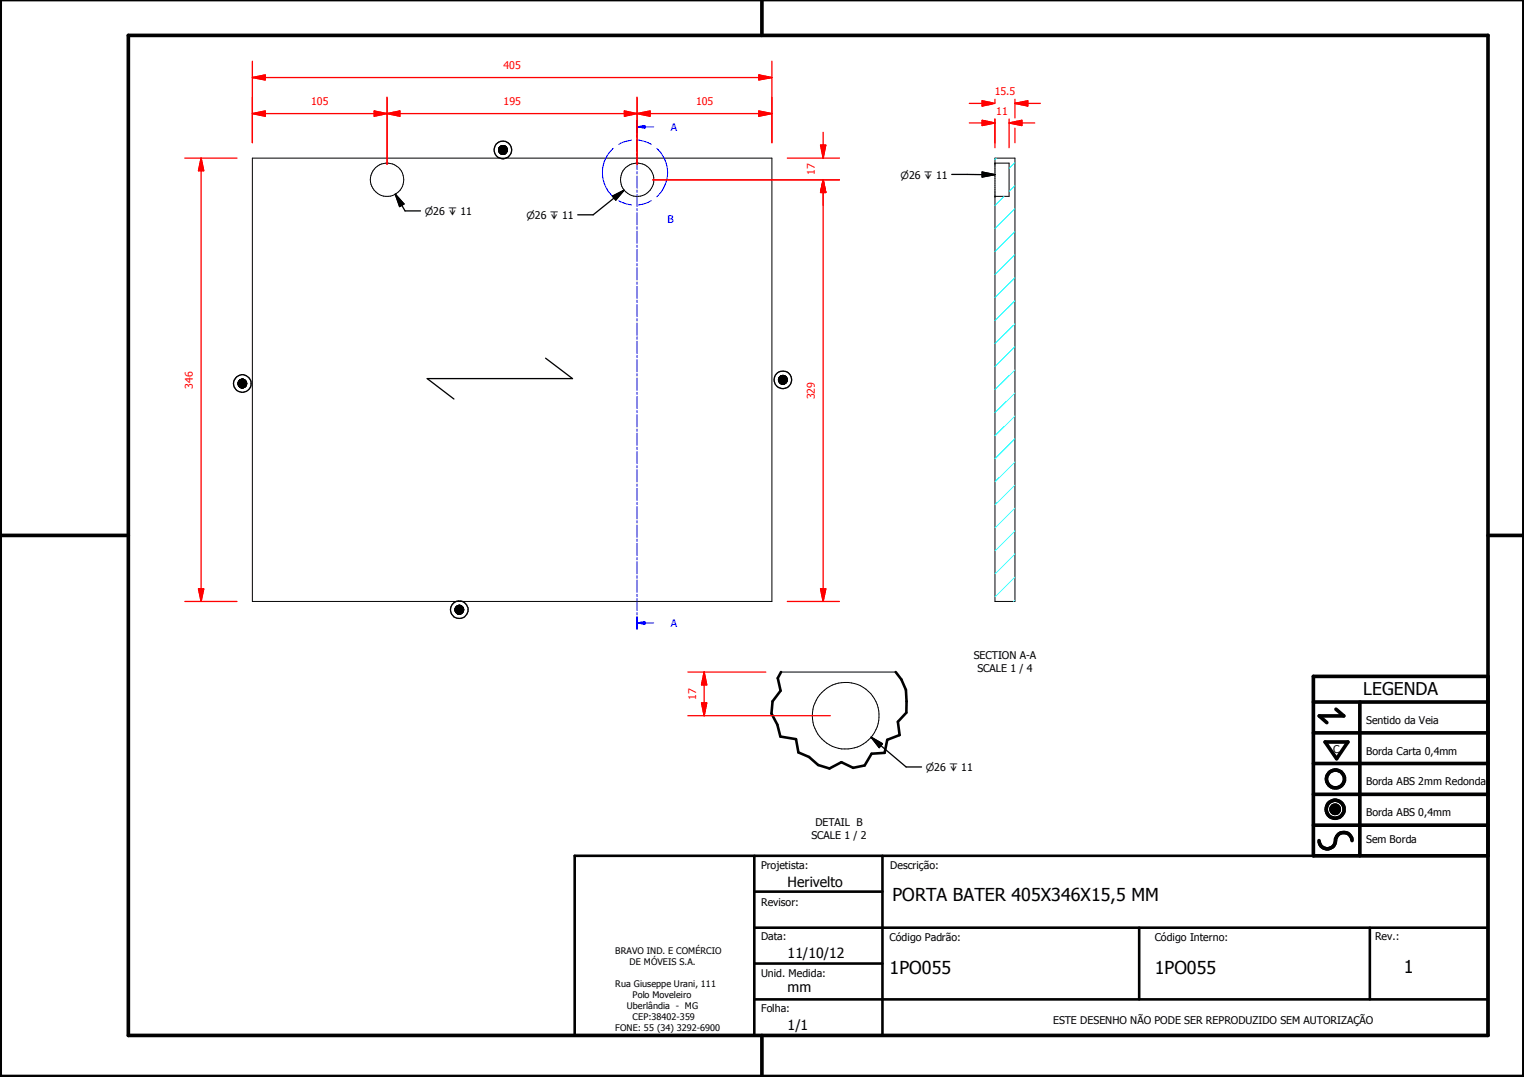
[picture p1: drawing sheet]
<svg xmlns="http://www.w3.org/2000/svg" width="297mm" height="210mm" viewBox="0 0 297 210" stroke-linecap="round" stroke-linejoin="round" font-family="sans-serif">
<g fill="none" stroke="#000" stroke-width=".19">
<path d="M49.2 30.8h101.2v86.4h-101.2zM97.2 29.1l1.7 .1zM97.2 29.2h1.7zM97.2 29.2l1.6 .1zM97.2 29.3h1.6v.1zM97.2 29.3l1.6 .1h-1.6zM97.2 29.4l1.6 .1zM97.2 29l1.6 .1zM97.2 29.5h1.6zM97.2 29.5l1.6 .1zM97.2 29h1.6zM97.2 28.9l1.6 .1z"/>
<path d="M97.3 29.6h1.5zM97.3 29.6l1.4 .1zM97.3 28.8l1.5 .1zM97.3 29.7h1.4zM97.3 29.7l1.3 .1zM97.3 28.7l1.5 .1zM97.3 28.7h1.4zM97.4 29.8h1.2zM97.4 28.7h1.3zM97.4 29.8l1.1 .1zM97.4 28.6l1.2 .1zM97.4 28.6h1.2z"/>
<path d="M97.5 29.9h1zM97.5 29.9l1 .1zM97.5 28.5l1.1 .1zM97.5 28.5h1zM97.6 30h.9zM97.6 30h.8zM97.6 28.5h.9zM97.7 30h.7zM97.7 30h.6zM97.7 28.4l.8 .1zM97.7 30l.5 .1zM97.7 28.4h.7z"/>
<path d="M97.7 28.4h.6zM97.8 30.1h.4zM97.8 30.1h.3zM97.8 28.4h.5zM97.8 28.4h.4zM98 30.1h.1zM98 28.4h.2zM98 28.4h.1zM193.9 38.3h.1M193.9 31.8h.1M193.9 31.8h2.8v6.5h-2.8M193.9 30.8h3.9v86.4h-3.9z"/>
<path d="M46.4 74.7l1.7 .1zM46.4 74.8h1.7zM46.4 74.8l1.6 .1zM46.4 74.9l1.6 .1zM46.4 74.5l1.7 .2h-1.7zM46.4 74.5h1.6l.1 .2zM46.4 75h1.6zM46.4 75l1.6 .1zM46.4 75.1h1.6zM46.4 75.1l1.6 .1zM46.4 74.5h1.6zM46.4 74.4l1.6 .1z"/>
<path d="M46.5 75.2h1.5zM46.5 75.2l1.4 .1zM46.5 74.3l1.5 .1h-1.6zM46.5 74.3l1.5 .1zM46.6 75.3h1.3zM46.6 74.3h1.4zM46.6 75.3l1.2 .1zM46.6 74.2l1.3 .1zM46.6 74.2h1.3zM46.7 75.4h1.1zM46.7 75.4h1zM46.7 74.1l1.2 .1z"/>
<path d="M46.7 75.4l1 .1zM46.7 74l1.1 .1zM46.7 74h1zM46.8 75.5h.9zM46.8 75.5h.8zM46.8 74h.9zM46.9 75.5h.7zM46.9 75.5l.6 .1zM46.9 74h.8zM46.9 75.6h.6zM46.9 75.6h.5zM46.9 74h.7z"/>
<path d="M46.9 74h.6zM47.1 75.6h.3zM47.1 75.6h.2zM47.1 73.9l.4 .1zM47.1 73.9h.3zM47.2 75.6h.1zM47.2 73.9h.2zM47.2 73.9h.1zM151.7 74l1.8 .1zM151.8 73.9h1.7v.1zM151.8 73.9l1.7 .1h-1.8zM151.8 74.1h1.7z"/>
<path d="M151.8 74.1l1.6 .1zM151.8 74.2h1.6zM151.8 74.2l1.6 .1zM151.8 73.9h1.7zM151.8 74.3l1.6 .1zM151.8 74.4h1.6zM151.8 74.4h1.5zM151.8 73.7l1.6 .2h-1.6zM151.8 73.7h1.6v.2zM151.8 73.7h1.6zM151.8 74.4l1.5 .1zM151.8 73.6l1.6 .1z"/>
<path d="M151.9 74.5h1.4zM151.9 74.5l1.3 .1zM151.9 73.5l1.4 .1h-1.5zM151.9 73.5l1.4 .1zM152 74.6h1.2zM152 73.4l1.3 .1zM152 74.6l1.1 .1zM152 73.4h1.2zM152.1 74.7h1zM152.1 74.7l.9 .1zM152.1 73.4h1.1zM152.2 74.8h.8z"/>
<path d="M152.2 74.8h.7zM152.2 73.3l.9 .1h-1zM152.2 73.3l.9 .1zM152.2 73.2l.8 .1zM152.2 73.2h.7zM152.3 74.8h.6zM152.3 74.8h.5zM152.3 73.2h.6zM152.4 74.8h.4zM152.4 74.8l.3 .1zM152.4 73.2h.5zM152.4 73.2h.4z"/>
<path d="M152.5 74.9h.2zM152.5 73.2h.3zM152.5 73.2h.2zM88.7 118.7l1.7 .1zM88.7 118.8l1.7 .1zM88.7 118.9h1.7zM88.7 118.9l1.6 .1zM88.7 119l1.6 .1zM88.7 118.7h1.7zM88.7 119.1h1.6zM88.7 119.1l1.6 .1zM88.7 119.2h1.6z"/>
<path d="M88.7 119.2l1.6 .1zM88.7 118.6l1.6 .1zM88.7 118.5l1.6 .1zM88.8 119.3h1.5zM88.8 119.3h1.4zM88.8 118.4l1.5 .1h-1.6zM88.8 118.4l1.5 .1zM88.9 119.3h1.3zM88.9 119.3l1.2 .1zM88.9 118.3l1.4 .1zM88.9 118.3h1.3zM88.9 119.4h1.2z"/>
<path d="M88.9 119.4l1.2 .1zM88.9 119.5h1.2zM88.9 119.5h1.1zM88.9 118.2l1.2 .1zM88.9 118.2h1.2zM89 119.5h1zM89 119.5l1 .1zM89 118.2h1.1zM89 118.2h1zM89.1 119.6h.9zM89.1 119.6h.8zM89.1 118.1l.9 .1z"/>
<path d="M89.1 118.1h.9zM89.2 119.6h.7zM89.2 119.6h.6zM89.2 118.1h.8zM89.2 119.6h.5zM89.2 118l.7 .1zM89.2 118h.6zM89.4 119.6h.3zM89.4 119.6l.2 .1zM89.4 118h.4zM89.4 118h.3zM89.4 119.7h.2z"/>
<path d="M89.4 118h.2zM152.2 131h22.4M259.4 157.6l1.6 .1zM259.4 157.7l1.6 .1zM259.4 157.8l1.6 .1zM259.4 157.9h1.6v.1zM259.4 157.9l1.6 .1h-1.5zM259.4 157.6h1.6zM259.5 158h1.5zM259.5 158l1.4 .1zM259.5 157.5l1.5 .1zM259.5 158.1h1.4z"/>
<path d="M259.5 157.4l1.5 .1zM259.5 158.1l1.4 .1zM259.5 157.3l1.4 .1zM259.6 158.2h1.3zM259.6 158.2h1.2zM259.6 157.2l1.3 .1zM259.6 158.2l1.2 .1zM259.6 157.2h1.3zM259.7 158.3h1.1zM259.7 158.3l1 .1zM259.7 157.1l1.1 .1zM259.7 157.1h1.1z"/>
<path d="M259.8 158.4h.9zM259.8 158.4h.8zM259.8 157.1h1zM259.8 157.1h.9zM259.8 158.4l.8 .1zM259.8 157l.9 .1zM259.8 157h.8zM259.9 158.5h.7zM259.9 158.5h.6zM259.9 157h.7zM260 158.5h.5zM260 158.5h.4z"/>
<path d="M260 157h.6zM260.1 158.5h.3zM260.1 158.5h.2zM260.1 156.9l.4 .1zM260.1 156.9h.3zM260.1 156.9h.2z"/>
<circle cx="75.5" cy="35" r="3.2"/>
<circle cx="124.2" cy="35" r="3.2"/>
<circle cx="164.8" cy="139.5" r="6.5"/>
</g>
<path d="M152.2 131l-.6 1.2 .5 2.4-1.5 2.1-.2 2.4 1.1 2.1 .6 2.4 3 .5 .5 2.5 2.1 .9 1.8 1.6 2.2 .7 2.3-1.3 2.3 1.1 2.2-.4 1.4-2.3 2.5-.2 .5-2.5 2.4-.9-.3-2.6 1.7-1.8-.1-4.4-.9-2.1-1.1-1.4M112 166.8h178v35h-178zM147 173.8h25M147 166.8v35M172 166.8v35M147 194.8h143M147 180.8h143M147 187.8h25M222 180.8v14M267 180.8v14" fill="none" stroke="#000" stroke-width=".51"/>
<g fill="#000">
<path d="M97.2 29l1.6 .1zM97.2 29h1.6zM97.2 28.9l1.6 .1zM97.3 28.8l1.5 .1zM97.3 28.7l1.5 .1zM97.3 28.7h1.4zM97.4 28.7h1.3zM97.4 28.6l1.2 .1zM97.4 28.6h1.2zM97.5 28.5l1.1 .1zM97.5 28.5h1zM97.6 28.5h.9z"/>
<path d="M97.7 28.4l.8 .1zM97.7 28.4h.7zM97.7 28.4h.6zM97.8 28.4h.5zM97.8 28.4h.4zM98 28.4h.2zM98 28.4h.1zM97.8 30.1h.3zM98 30.1h.1zM97.7 30l.5 .1zM97.8 30.1h.4zM97.7 30h.6z"/>
<path d="M97.6 30h.8zM97.7 30h.7zM97.5 29.9l1 .1zM97.6 30h.9zM97.4 29.8l1.1 .1zM97.5 29.9h1zM97.4 29.8h1.2zM97.3 29.7l1.3 .1zM97.3 29.6l1.4 .1zM97.3 29.7h1.4zM97.2 29.5l1.6 .1zM97.3 29.6h1.5z"/>
<path d="M97.2 29.5h1.6zM97.2 29.1l1.7 .1zM97.2 29.2l1.6 .1zM97.2 29.3h1.6v.1zM97.2 29.3l1.6 .1h-1.6zM97.2 29.4l1.6 .1zM97.2 29.2h1.7zM46.4 74.5l1.7 .2h-1.7zM46.4 74.5h1.6l.1 .2zM46.4 74.5h1.6zM46.4 74.4l1.6 .1zM46.5 74.3l1.5 .1h-1.6z"/>
<path d="M46.5 74.3l1.5 .1zM46.6 74.3h1.4zM46.6 74.2l1.3 .1zM46.6 74.2h1.3zM46.7 74.1l1.2 .1zM46.7 74l1.1 .1zM46.7 74h1zM46.8 74h.9zM46.9 74h.8zM46.9 74h.7zM46.9 74h.6zM47.1 73.9l.4 .1z"/>
<path d="M47.1 73.9h.3zM47.2 73.9h.2zM47.2 73.9h.1zM47.1 75.6h.2zM47.2 75.6h.1zM46.9 75.6h.5zM47.1 75.6h.3zM46.9 75.5l.6 .1zM46.9 75.6h.6zM46.8 75.5h.8zM46.9 75.5h.7zM46.7 75.4l1 .1z"/>
<path d="M46.8 75.5h.9zM46.7 75.4h1zM46.6 75.3l1.2 .1zM46.7 75.4h1.1zM46.6 75.3h1.3zM46.5 75.2l1.4 .1zM46.4 75.1l1.6 .1zM46.5 75.2h1.5zM46.4 75l1.6 .1zM46.4 75.1h1.6zM46.4 74.8l1.6 .1zM46.4 74.9l1.6 .1z"/>
<path d="M46.4 75h1.6zM46.4 74.7l1.7 .1zM46.4 74.8h1.7zM151.8 73.9h1.7zM151.8 73.7l1.6 .2h-1.6zM151.8 73.7h1.6v.2zM151.8 73.7h1.6zM151.8 73.6l1.6 .1zM151.9 73.5l1.4 .1h-1.5zM151.9 73.5l1.4 .1zM152 73.4l1.3 .1zM152 73.4h1.2z"/>
<path d="M152.1 73.4h1.1zM152.2 73.3l.9 .1h-1zM152.2 73.3l.9 .1zM152.2 73.2l.8 .1zM152.2 73.2h.7zM152.3 73.2h.6zM152.4 73.2h.5zM152.4 73.2h.4zM152.5 73.2h.3zM152.5 73.2h.2zM152.4 74.8l.3 .1zM152.5 74.9h.2z"/>
<path d="M152.3 74.8h.5zM152.4 74.8h.4zM152.2 74.8h.7zM152.3 74.8h.6zM152.1 74.7l.9 .1zM152.2 74.8h.8zM152 74.6l1.1 .1zM152.1 74.7h1zM152 74.6h1.2zM151.9 74.5l1.3 .1zM151.8 74.4l1.5 .1zM151.9 74.5h1.4z"/>
<path d="M151.8 74.4h1.5zM151.8 74.2l1.6 .1zM151.8 74.3l1.6 .1zM151.8 74.4h1.6zM151.8 74.1l1.6 .1zM151.8 74.2h1.6zM151.8 73.9h1.7v.1zM151.8 73.9l1.7 .1h-1.8zM151.7 74l1.8 .1zM151.8 74.1h1.7zM88.7 118.7h1.7zM88.7 118.6l1.6 .1z"/>
<path d="M88.7 118.5l1.6 .1zM88.8 118.4l1.5 .1h-1.6zM88.8 118.4l1.5 .1zM88.9 118.3l1.4 .1zM88.9 118.3h1.3zM88.9 118.2l1.2 .1zM88.9 118.2h1.2zM89 118.2h1.1zM89 118.2h1zM89.1 118.1l.9 .1zM89.1 118.1h.9zM89.2 118.1h.8z"/>
<path d="M89.2 118l.7 .1zM89.2 118h.6zM89.4 118h.4zM89.4 118h.3zM89.4 118h.2zM89.4 119.6l.2 .1zM89.4 119.7h.2zM89.2 119.6h.5zM89.4 119.6h.3zM89.2 119.6h.6zM89.1 119.6h.8zM89.2 119.6h.7z"/>
<path d="M89 119.5l1 .1zM89.1 119.6h.9zM88.9 119.5h1.1zM89 119.5h1zM88.9 119.4l1.2 .1zM88.9 119.5h1.2zM88.9 119.3l1.2 .1zM88.9 119.4h1.2zM88.8 119.3h1.4zM88.9 119.3h1.3zM88.7 119.2l1.6 .1zM88.8 119.3h1.5z"/>
<path d="M88.7 119.1l1.6 .1zM88.7 119.2h1.6zM88.7 118.9l1.6 .1zM88.7 119l1.6 .1zM88.7 119.1h1.6zM88.7 118.7l1.7 .1zM88.7 118.8l1.7 .1zM88.7 118.9h1.7zM259.4 157.6h1.6zM259.5 157.5l1.5 .1zM259.5 157.4l1.5 .1zM259.5 157.3l1.4 .1z"/>
<path d="M259.6 157.2l1.3 .1zM259.6 157.2h1.3zM259.7 157.1l1.1 .1zM259.7 157.1h1.1zM259.8 157.1h1zM259.8 157.1h.9zM259.8 157l.9 .1zM259.8 157h.8zM259.9 157h.7zM260 157h.6zM260.1 156.9l.4 .1zM260.1 156.9h.3z"/>
<path d="M260.1 156.9h.2zM260.1 158.5h.2zM260 158.5h.4zM260.1 158.5h.3zM259.9 158.5h.6zM260 158.5h.5zM259.8 158.4l.8 .1zM259.9 158.5h.7zM259.8 158.4h.8zM259.7 158.3l1 .1zM259.8 158.4h.9zM259.6 158.2l1.2 .1z"/>
<path d="M259.7 158.3h1.1zM259.6 158.2h1.2zM259.5 158.1l1.4 .1zM259.6 158.2h1.3zM259.5 158l1.4 .1zM259.5 158.1h1.4zM259.4 157.9l1.6 .1h-1.5zM259.5 158h1.5zM259.4 157.6l1.6 .1zM259.4 157.7l1.6 .1zM259.4 157.8l1.6 .1zM259.4 157.9h1.6v.1z"/>
</g>
<g fill="none" stroke="#000" stroke-width=".71">
<path d="M148.5 0v6.9M297 -.1v209.9h-297v-209.9M25 6.9h265v194.9h-265zM0 104.4h25M290 104.4h7M256 136.8h34M260.4 138.2l1.5 1.3h-4.8l1.5 1.3M265 136.8v30M290 131.8h-34v35h34M256 154.8h34M256 148.8h34M256 142.8h34"/>
<path d="M258.3 144.6h4.4l-2.2 3.3zM256 160.8h34M257.1 163.8a1.62 1.62 0 0 0 1.8 1.6 1.62 1.62 0 0 0 1.4-1.9 1.63 1.63 0 0 1 1.7-1.2 1.63 1.63 0 0 1 1.5 1.5M148.5 201.8v8"/>
<circle cx="260.2" cy="157.7" r="1.76"/>
<circle cx="260.2" cy="157.7" r=".82"/>
<circle cx="260.3" cy="151.8" r="1.76"/>
</g>
<g fill="none" stroke="#00f" stroke-width=".19">
<path d="M124.2 23.5v2.4M124.2 26.3v.5M124.2 27.1v2.4M124.2 29.9v.5M124.2 30.7v2.4M124.2 33.4v.5M124.2 34.3v2.4M124.2 37v.5M124.2 37.9v2.4M124.2 24.7h1.5M124.2 40.6v.5M124.2 41.4v2.4"/>
<path d="M124.2 44.2v.5M124.2 45v2.4M124.2 47.8v.4M124.2 48.6v2.4M124.2 51.4v.4M124.2 52.2v2.4M124.2 54.9v.5M124.2 55.8v2.4M124.2 58.5v.5M124.2 59.4v2.3M124.2 62.1v.5M124.2 62.9v2.4"/>
<path d="M124.2 65.7v.4M124.2 66.5v2.4M124.2 69.3v.4M124.2 70.1v2.4M124.2 72.9v.4M124.2 73.7v2.4M124.2 76.5v.4M124.2 77.3v2.3M124.2 80v.4M124.2 80.8v2.4M124.2 83.6v.4M124.2 84.4v2.4"/>
<path d="M124.2 87.2v.4M124.2 88v2.4M124.2 90.8v.4M124.2 91.6v2.3M124.2 94.3v.5M124.2 95.2v2.3M124.2 97.9v.4M124.2 98.7v2.4M124.2 101.5v.4M124.2 102.3v2.4M124.2 105.1v.4M124.2 105.9v2.4"/>
<path d="M124.2 108.7v.4M124.2 109.5v2.3M124.2 112.2v.5M124.2 113v2.4M124.2 115.8v.5M124.2 116.6v2.4M124.2 119.4v.4M124.2 120.2v2.4"/>
</g>
<path d="M124.2 23.5v2.4M124.2 120.2v2.4" fill="none" stroke="#00f" stroke-width=".3"/>
<path d="M124.2 24.7l1.5-.2v.5z" fill="#00f"/>
<path d="M124.2 24.7l1.5-.2v.5zM125.7 24.7h1.7M124.2 121.4h1.5" fill="none" stroke="#00f" stroke-width=".19"/>
<path d="M124.2 121.4l1.5-.2v.5z" fill="#00f"/>
<path d="M119.5 28.9a6.3 6.3 0 0 0 0 9.5M120.6 39.1l1.5 .7 1 .1M123.1 27.3l-1.6 .4-.9 .5M124.4 27.3l1.3 .3 1.3 .6M127 39.1l-1.3 .6-1.3 .2M128 28.9a6.3 6.3 0 0 1 0 9.5M124.2 121.4l1.5-.2v.5zM125.7 121.4h1.7" fill="none" stroke="#00f" stroke-width=".19"/>
<g fill="none" stroke="#0ff" stroke-width=".19">
<path d="M194.2 30.8l-.3 .3M195.7 38.3l-1.8 1.7M197.8 36.2l-1.1 1.1M197.8 31.7l-1.1 1.1M197.8 58.6l-3.9 3.9M197.8 54.1l-3.9 3.9M197.8 49.6l-3.9 3.9M197.8 45.1l-3.9 3.9M197.8 40.7l-3.9 3.8M197.8 76.6l-3.9 3.8M197.8 72.1l-3.9 3.8M197.8 67.6l-3.9 3.9"/>
<path d="M197.8 63.1l-3.9 3.9M197.8 99l-3.9 3.9M197.8 94.5l-3.9 3.9M197.8 90l-3.9 3.9M197.8 85.5l-3.9 3.9M197.8 81.1l-3.9 3.8M197.8 117l-.3 .2M197.8 112.5l-3.9 3.8M197.8 107.9l-3.9 3.9M197.8 103.5l-3.9 3.9"/>
</g>
<g fill="none" stroke="#000" stroke-width=".25">
<path d="M106.3 69.8l5.3 4h-28.3l5.2 4"/>
<circle cx="98" cy="29.2" r="1.71"/>
<circle cx="98" cy="29.2" r=".85"/>
<circle cx="47.2" cy="74.8" r=".84"/>
<circle cx="47.3" cy="74.8" r="1.72"/>
<circle cx="152.6" cy="74" r=".86"/>
<circle cx="152.6" cy="74" r="1.7"/>
<circle cx="89.5" cy="118.8" r=".84"/>
<circle cx="89.5" cy="118.8" r="1.72"/>
</g>
<path d="M39.2 114.8v2.4" fill="none" stroke="#f00" stroke-width=".25"/>
<path d="M38.7 114.8h1l-.5 2.4z" fill="#f00"/>
<path d="M39.2 30.8v2.5M38.7 114.8h1l-.5 2.4z" fill="none" stroke="#f00" stroke-width=".25"/>
<path d="M39.2 30.8l.5 2.5h-1z" fill="#f00"/>
<path d="M36 30.8h10.2M39.2 30.8l.5 2.5h-1zM39.2 33.3v81.5M49.2 22.1h2.5M36 117.2h10.2" fill="none" stroke="#f00" stroke-width=".25"/>
<path d="M49.2 22.1l2.5-.5v1z" fill="#f00"/>
<path d="M49.2 22.1l2.5-.5v1zM72.9 22.1h2.5" fill="none" stroke="#f00" stroke-width=".25"/>
<path d="M72.9 21.6l2.5 .5-2.5 .5z" fill="#f00"/>
<path d="M49.2 19v8.8M75.4 19v13M51.7 22.1h21.2M72.9 21.6l2.5 .5-2.5 .5zM75.4 22.1h2.5" fill="none" stroke="#f00" stroke-width=".25"/>
<path d="M75.4 22.1l2.5-.5v1z" fill="#f00"/>
<path d="M75.4 22.1l2.5-.5v1zM121.7 22.1h2.5" fill="none" stroke="#f00" stroke-width=".25"/>
<path d="M121.7 21.6l2.5 .5-2.5 .5z" fill="#f00"/>
<path d="M75.4 19v13M124.2 19v13M77.9 22.1h43.8M121.7 21.6l2.5 .5-2.5 .5zM124.2 22.1h2.5" fill="none" stroke="#f00" stroke-width=".25"/>
<path d="M124.2 22.1l2.5-.5v1z" fill="#f00"/>
<path d="M124.2 22.1l2.5-.5v1zM147.9 22.1h2.5" fill="none" stroke="#f00" stroke-width=".25"/>
<path d="M147.9 21.6l2.5 .5-2.5 .5z" fill="#f00"/>
<path d="M49.2 15.1h2.5M124.2 19v13M150.4 19v8.8M126.7 22.1h21.2M147.9 21.6l2.5 .5-2.5 .5z" fill="none" stroke="#f00" stroke-width=".25"/>
<path d="M49.2 15.1l2.5-.5v1z" fill="#f00"/>
<path d="M49.2 15.1l2.5-.5v1zM147.9 15.1h2.5" fill="none" stroke="#f00" stroke-width=".25"/>
<path d="M147.9 14.6l2.5 .5-2.5 .5z" fill="#f00"/>
<path d="M49.2 11.9v15.9M51.7 15.1h96.2M147.9 14.6l2.5 .5-2.5 .5zM150.4 11.9v15.9M160.4 114.8v2.4" fill="none" stroke="#f00" stroke-width=".25"/>
<path d="M159.9 114.8h1l-.5 2.4z" fill="#f00"/>
<path d="M160.4 35.1v2.4M159.9 114.8h1l-.5 2.4z" fill="none" stroke="#f00" stroke-width=".25"/>
<path d="M160.4 35.1l.5 2.4h-1z" fill="#f00"/>
<path d="M127.2 35.1h36.4M160.4 35.1l.5 2.4h-1zM160.4 35.1v79.7M153.5 117.2h10.1" fill="none" stroke="#f00" stroke-width=".25"/>
<path d="M160.4 35.1l.5 2.4h-1z" fill="#f00"/>
<path d="M160.4 35.1l.5 2.4h-1zM160.4 28.3v2.5" fill="none" stroke="#f00" stroke-width=".25"/>
<path d="M159.9 28.3h1l-.5 2.5z" fill="#f00"/>
<path d="M127.2 35.1h36.4M153.5 30.8h10.1M159.9 28.3h1l-.5 2.5zM160.4 25.8v2.5M160.4 37.5v2.5M191.4 24h2.5" fill="none" stroke="#f00" stroke-width=".25"/>
<path d="M191.4 23.5l2.5 .5-2.5 .5z" fill="#f00"/>
<path d="M191.4 23.5l2.5 .5-2.5 .5zM196.7 24h2.5" fill="none" stroke="#f00" stroke-width=".25"/>
<path d="M196.7 24l2.5-.5v1z" fill="#f00"/>
<path d="M188.9 24h2.5M193.9 23.2v5.6M196.7 24l2.5-.5v1zM196.7 23.2v5.6M197.8 20.2h2.5M199.2 24h2.5" fill="none" stroke="#f00" stroke-width=".25"/>
<path d="M197.8 20.2l2.5-.6v1.1z" fill="#f00"/>
<path d="M197.8 20.2l2.5-.6v1.1z" fill="none" stroke="#f00" stroke-width=".25"/>
<path d="M191.4 19.6l2.5 .6-2.5 .5z" fill="#f00"/>
<path d="M191.4 19.6l2.5 .6-2.5 .5zM193.9 19.3v.8M197.8 19.3v3.7M188.9 20.2h4.5M193.5 20.1l-2.1-.5v1.1l2-.4M193.9 23.2v4.6M197.8 25v2.8M200.3 20.2h2.5M137.2 131v2.5" fill="none" stroke="#f00" stroke-width=".25"/>
<path d="M77 37.8l1.7 2-.8 .5zM77 37.8l1.9 3.3h3.1M119.4 38.2l2.2-1.1-1.6 1.9zM121.6 37.1l-6 4.8h-3M185.5 34h8.4M191.4 33.5l2.5 .5-2.5 .5z" fill="none" stroke="#000" stroke-width=".25"/>
<path d="M77 37.8l1.7 2-.8 .5zM119.4 38.2l2.2-1.1-1.6 1.9zM191.4 33.5l2.5 .5-2.5 .5z" fill="#000"/>
<path d="M137.2 131l.5 2.5h-1z" fill="#f00"/>
<path d="M137.2 131l.5 2.5h-1zM137.2 137v2.5" fill="none" stroke="#f00" stroke-width=".25"/>
<path d="M136.7 137h1l-.5 2.5z" fill="#f00"/>
<path d="M134.1 131h15.2M134.1 139.5h27.7M136.7 137h1l-.5 2.5zM137.2 133.5v3.5" fill="none" stroke="#f00" stroke-width=".25"/>
<path d="M169.8 143.7l2.2 1.2-.6 .8zM169.8 143.7l6.8 5.8h3" fill="none" stroke="#000" stroke-width=".25"/>
<path d="M169.8 143.7l2.2 1.2-.6 .8z" fill="#000"/>
<g font-size="3.5">
<text x="173.9" y="175.7">PORTA BATER 405X346X15,5 MM</text>
<text x="173.4" y="189.7">1PO055</text>
<text x="225.1" y="189.7">1PO055</text>
<text x="273.6" y="189.7">1</text>
</g>
<text font-size="3.4" x="265.7" y="135.4">LEGENDA</text>
<g font-size="2.7">
<text x="153.5" y="172.8">Herivelto</text>
<text x="153.5" y="186.6">11/10/12</text>
<text x="153.5" y="193.4">mm</text>
<text x="153.5" y="200.8">1/1</text>
</g>
<g font-size="2.1" fill="#f00">
<text x="98.2" y="13.5">405</text>
<text x="60.7" y="20.5">105</text>
<text x="98.2" y="20.5">195</text>
<text x="135.7" y="20.5">105</text>
<text x="193.9" y="18.5">15.5</text>
<text x="194.2" y="22.4">11</text>
<text x="158.8" y="34.1" transform="rotate(-90 158.8 34.1)">17</text>
<text x="37.6" y="75.7" transform="rotate(-90 37.6 75.7)">346</text>
<text x="158.8" y="77.9" transform="rotate(-90 158.8 77.9)">329</text>
<text x="135.7" y="136.4" transform="rotate(-90 135.7 136.4)">17</text>
</g>
<g font-size="2.1" fill="#00f">
<text x="130.7" y="25.5">A</text>
<text x="130.1" y="43.4">B</text>
<text x="130.7" y="122.2">A</text>
</g>
<g font-size="2.1">
<text x="189.8" y="128.5">SECTION A-A</text>
<text x="190.5" y="131">SCALE 1 / 4</text>
<text x="266.3" y="141.1">Sentido da Veia</text>
<text x="259.8" y="146.7">C</text>
<text x="266.3" y="147.2">Borda Carta 0,4mm</text>
<text x="266.3" y="153.1">Borda ABS 2mm Redonda</text>
<text x="158.9" y="161">DETAIL B</text>
<text x="266.3" y="159">Borda ABS 0,4mm</text>
<text x="158.2" y="163.5">SCALE 1 / 2</text>
<text x="266.3" y="164.4">Sem Borda</text>
<text x="148.4" y="169.3">Projetista:</text>
<text x="173.5" y="169.5">Descrição:</text>
<text x="148.4" y="176.6">Revisor:</text>
<text x="148.4" y="183.2">Data:</text>
<text x="173.4" y="183.3">Código Padrão:</text>
<text x="225.1" y="183.3">Código Interno:</text>
<text x="268" y="183.2">Rev.:</text>
<text x="148.4" y="190.5">Unid. Medida:</text>
<text x="148.4" y="197.2">Folha:</text>
<text x="205.3" y="199.5">ESTE DESENHO NÃO PODE SER REPRODUZIDO SEM AUTORIZAÇÃO</text>
</g>
<g font-size="1.9">
<text x="175.5" y="34.8">⌀26 ↧ 11</text>
<text x="82.8" y="41.9">⌀26 ↧ 11</text>
<text x="102.6" y="42.6">⌀26 ↧ 11</text>
<text x="180.4" y="150.2">⌀26 ↧ 11</text>
</g>
<g font-size="1.8">
<text x="119.9" y="186">BRAVO IND. E COMÉRCIO</text>
<text x="122.7" y="188.1">DE MÓVEIS S.A.</text>
<text x="119.9" y="192.4">Rua Giuseppe Urani, 111</text>
<text x="122.2" y="196.7">Uberlândia - MG</text>
<text x="123.3" y="194.6">Polo Moveleiro</text>
<text x="119.9" y="201">FONE: 55 (34) 3292-6900</text>
<text x="123.3" y="198.8">CEP:38402-359</text>
</g>
</svg>
